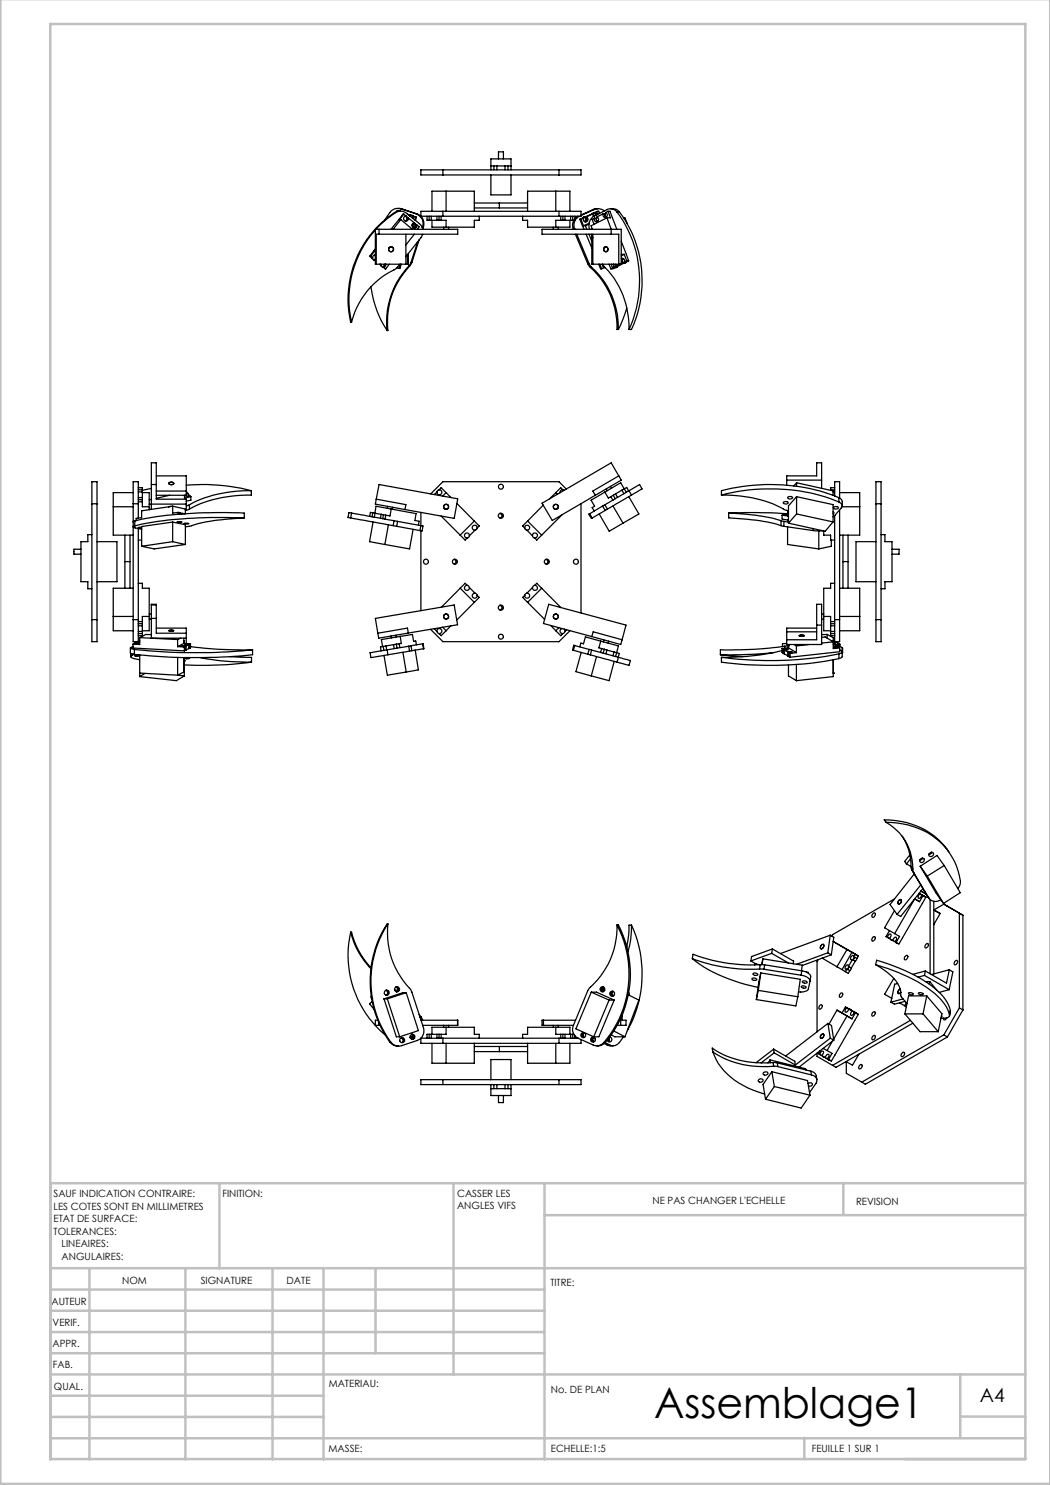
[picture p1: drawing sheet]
<svg xmlns="http://www.w3.org/2000/svg" width="210mm" height="297mm" viewBox="0 0 210 297" stroke-linecap="round" stroke-linejoin="round" font-family="sans-serif">
<g fill="none" stroke="#c0c0c0" stroke-width=".5">
<path d="M.1 -.1v296.9h209.9v-296.9M10.1 4.8h195v287h-195zM43.9 236.6v17M90.7 236.6v38.3M108.9 236.6v55.3M168.7 236.6v6.3M205.1 236.6h-195v55.3M10.1 253.6h195M10.1 257.9h98.8M17.9 253.6v38.3M37.1 253.6v38.3M54.5 253.6v38.3"/>
<path d="M64.7 253.6v38.3M75.1 253.6v17M108.9 243h96.2M10.1 270.6h98.8M10.1 266.4h98.8M10.1 262.1h98.8M10.1 279.1h54.6M10.1 274.9h195M192.1 274.8v12.7M10.1 287.7h195M10.1 283.4h54.6M160.9 287.5v4.3"/>
<path d="M192.1 283.3h13"/>
</g>
<g fill="none" stroke="#000" stroke-width=".25">
<path d="M84.2 34h32v1h-32zM88.6 34v1M89.2 38.2v4.1M98.2 34v-2.2h4v2.2M98.2 35v4h4v-4M98.2 33.2h.6M98.8 33.2h.6M98.8 33.2v.8M99.4 33.2v.8M99.4 33.2h1.6M99.7 31.8v-1.4h1v1.4M101 33.2h.6"/>
<path d="M101 33.2v.8M101.6 33.2v.8M101.6 33.2h.6M111.2 38.2v4.1M111.8 34v1M73.9 51.3h.2M73.9 51.3l.5 .3M74.1 51.3l.4 .3M74.2 57.4a21 21 0 0 0 3.2 8.7M74.4 51.6l.5 .4M74.4 51.6h.1M74.9 51l.2 .2"/>
<path d="M74.9 52h.2M74.9 52l.2 .2M74.9 51h.2zM75 50.2h.1M75 50.2l-.9 1.1M75 50.2l.1 .1M75 52l.1 .1M75.1 46a20.9 20.9 0 0 0-4.8 18.4M75.1 52h-.2M75.1 51.8l-.3 .2M75.1 51l-.4 .1-.2 .5M75.1 49.8l-1.2 1.5"/>
<path d="M75.8 45.9v.9M75.9 52.8l.2 .2M76.1 52.8l.1 .2M76.1 53l.1 .2 .4 .2M76.1 53h.1M76.2 52.8v.2M76.6 53.4h.1M76.6 53.4l.6 .4M76.7 53.4l.5 .4M76.9 52.8l-.1 .3-.3 .3M77 52.8l-.1 .5-.3 .1M77.2 52.8l-.2 .5-.3 .1"/>
<path d="M77.9 52.8l-.7 1M78.9 42.5a20.8 20.8 0 0 0-8.8 21.9h.2M78.9 42.5h.2M79.1 42.5l-1.9 1.4-2 2M79.1 42.5a1.89 1.89 0 0 1 2.3 .2l2.5 2 .7 1.2M79.4 53.5l.4 .2M79.4 42.2l.3 .1M79.4 42.2l.2 .1M79.4 42.2v.1M79.6 41.7l.8 .1M80 52.8l-.6 .8a16.8 16.8 0 0 0-9.1 10.8M80.1 42.2l-1.2 .3"/>
<path d="M80.1 52.8l-.3 .9M80.2 43.9l-1.6 2M80.2 43.9l2.3 2M80.2 41.8a1.95 1.95 0 0 0-2.2 .7l-1 1.4M80.2 41.8h.2M80.2 41.8l3.1 1M80.3 52.8l-.3 .9h-.2M80.4 41.8l3 1M80.8 42.8h-.2l-2.4 3.1M80.8 42.8l-.9 1.1h.3M80.8 42.8l.4 .4M81 43.2l.3 .2 .1 .4-.4 .4"/>
<path d="M81.2 46.8v6M81.2 43.2h-.1a.51 .51 0 0 1 .4 .5 .51 .51 0 0 1-.4 .5l.3-.1 .1-.5h.2M81.2 43.2a.49 .49 0 0 0-.5 .5 .49 .49 0 0 0 .5 .5 .49 .49 0 0 0 .5-.6M81.5 50.9v1.9M81.6 42.9l.6 .2M81.7 50.7v2.1h-6.6v-6.9h16.4v.9h-16.3v6M81.7 43.6l1.2 1M81.7 43l.3 .1M81.7 53.2a16.2 16.2 0 0 0-4.3 12.9M81.7 53.2h.2M81.9 53.2a16.1 16.1 0 0 0-4.3 12.9h-.2M82 43.1h-.1"/>
<path d="M82 43.1h.2M82.2 43.1l-.2 .1 .3-.2 .4 .2M82.2 52.5l-.5 .7M82.2 52.5h.2M82.4 52.5l-.5 .7M82.4 43.1l-.3 .2M82.5 44.8l-.1 .3M82.5 44.8h.2M82.6 44.7l.1 .1M82.6 43.2l.1 .5M82.6 43.2h.1M82.6 43.2l.5 .3"/>
<path d="M82.7 44.6l.3 .4v.3l-.3 .3M82.7 43.2l.6 .3M82.8 44.7l-.1 .1M82.9 44.8l-.3 .7M82.9 44.7v.1M82.9 46.8l-1.7 2.2M82.9 44.6h-.1a.53 .53 0 0 1 .4 .5 .53 .53 0 0 1-.4 .5l.4-.3v-.3h.2M82.9 44.6a.5 .5 0 0 0-.5 .5 .5 .5 0 0 0 .5 .5 .5 .5 0 0 0 .5-.6M83.1 43.5l-.1 .5M83.1 43.5h.2M83.3 42.8a2.04 2.04 0 0 1 1.2 2.5M83.3 42.8h.1"/>
<path d="M83.3 43.5l-.2 .6M83.4 45l.4 .4-.4 .5M83.4 42.8a2.04 2.04 0 0 1 1.3 2.5M83.5 48.4l-1.3 4.1M83.8 48l-1.4 4.5M84.2 42.3h32v.9h-32zM84.5 46.8l-.3 .8-3 3.7M84.5 45.3v.2M84.5 45.3h.2M84.7 45.3l-.2 .5M85.4 43.2v.9h.4M85.8 44.1h.5"/>
<path d="M85.8 43.2v.9M86.3 43.2v.9M86.3 44.1h1.1M86.4 42.3v-4.1h8.5v4.1M87.4 44.1h.4M87.4 43.2v.9M87.8 44.1h1.4v1.3M87.8 43.2v.9M88.2 43.2v.9M88.6 42.3v.9M88.7 45.4v.5M89.7 45.4v.5"/>
<path d="M94.9 41.6h10.6M94.9 40.6h10.6M95.8 43.2v.9h-.9v1.3h-8.5v-1.3M99.9 40.6v1M104.5 43.2v.9h1v1.3h8.5v-1.3M105.5 42.3v-4.1h8.5v4.1M110.7 45.4v.5M111.7 45.4v.5M111.8 42.3v.9M112.1 43.2v.9M112.6 44.1h.4M112.6 44.1h-1.4v1.3"/>
<path d="M112.6 43.2v.9M113 43.2v.9M113 44.1h1.1M114.1 44.1h.4M114.1 43.2v.9M114.5 43.2v.9M114.7 45.9h.1M114.8 44.1l-.3 .7 .2 1.1M114.9 45.9h.1M115 43.2v.9h-.5M115.1 46.8l2.4 5.9M115.4 46.8l2.4 5.9"/>
<path d="M115.6 43.2l-.6 .5M115.9 43.2a2.04 2.04 0 0 0-1 2.7M116 43.8l.8 2.1M116 43.8h.2M116.2 43.8l.5 1.4M116.5 43.6h.2M116.5 43.6l-.5 .2M116.7 45.2h.4M116.7 43.6l-.5 .2M116.8 43.4l.3 .4-.2 .5M117 43.4a.49 .49 0 0 1 .4 .5 .49 .49 0 0 1-.4 .4 .49 .49 0 0 0 .3-.7 .49 .49 0 0 0-.8 0M117 43.4h.2"/>
<path d="M117.1 45.2l.3 .7M117.2 43.4a.5 .5 0 0 1 .4 .6 .5 .5 0 0 1-.7 .3 .5 .5 0 0 1-.2-.7M117.2 46.8l1.2 2.8M117.5 52.7l.6 .8M117.5 52.7h.3M117.8 46.8l.6 1.4M117.8 44.8l-.7 .4M117.8 52.7l.5 .8M117.8 44.7l-1.1 .5M118.1 53.5a16 16 0 0 1 5.3 12.4h.3M118.1 53.5h.2M118.3 46.8l.3 .8"/>
<path d="M118.3 53.5a16.2 16.2 0 0 1 5.4 12.4M118.4 47v5.8h5.8v-6.9h-15.8v.9h15.4v6M118.5 42.8h.1M118.5 42.8l-1.5 .6M118.6 46.8v6M118.6 41.9h.3M118.6 41.9l-2.4 1.1M118.6 42.8l.1 .5M118.6 42.8l-1.4 .6M118.7 42.5l.4 .3v.3M118.9 41.9l.8-.2 1.2 .5M118.9 41.9l-2.7 1.2"/>
<path d="M118.9 43.6l-.5 .3 .4 1M119 42.5l.3 .2v.3l-.2-.5a.41 .41 0 0 0-.6 .3M119 42.5h.2M119.2 42.5l.4 .4M119.5 43.4l-.2 .4 .2 .5-.2-.2v-.5h-.4M119.6 41.7l-1 .2M119.7 42.3l-.7 .2M119.7 52.8l.4 1h.2M119.7 42.3l-.5 .2M119.7 42.3l.2 .4M119.9 52.8l.4 1M120.5 52.8l.1 .5 .3 .2-.6 .3"/>
<path d="M120.5 52.8l.5 .7M120.7 42.8l-1.3 .6a.47 .47 0 0 1 .4 .5 .47 .47 0 0 1-.5 .4 .47 .47 0 0 1-.4-.5v-.2M120.9 53.4l-.2 .1M121 53.5a16.9 16.9 0 0 1 4.8 12.4M121 53.5h-.2M121.2 42.5l-.2 .4 .2 .5-.2-.3v-.3h-.3M121.4 43.6l.8 2.3v.9M121.4 43.6l-3.2 1.6 .3 .7M121.6 42.3l-.5 .2a.47 .47 0 0 1 .4 .5 .47 .47 0 0 1-.5 .4 .47 .47 0 0 1-.4-.5l.1-.1M121.6 42.3h.4l1.4 3.6M121.6 42.3l.5 1.3h-.7M121.8 52.8l.4 1"/>
<path d="M122.1 41.7l1.1 .2 .7 .5M122.3 52.8l.1 .5 .3 .2M122.7 53.5h.3M122.7 53.5l-.5 .3M123 53.5l-.4 .3h-.4M123.1 53.3h.4M123.2 52.8l-.1 .5M123.3 53.3l.1 .1M123.4 42.4a23.4 23.4 0 0 1 2.4 23.5M123.4 42.4a1.62 1.62 0 0 0-2-.5l-2.6 1.3a2.08 2.08 0 0 0-.9 2.7M123.4 42.4h.5M123.5 53.3a.45 .45 0 0 1-.6 .2 .45 .45 0 0 1-.2-.7l.1 .5 .2 .2"/>
<path d="M123.9 42.4a23.2 23.2 0 0 1 2.4 23.5h-.5M124 52.8l-.9 .5M124.2 51.7a.46 .46 0 0 1 .6 .1 .46 .46 0 0 1 0 .6M124.2 48.3l1.5 3.9M124.2 50.9h.6M124.2 52.6h.2M124.4 52.6l-.2 .1M124.4 52.6h.4M124.7 43.6h.3l.5 1.2M124.8 52.6l-1.3 .7M124.8 50.9l.5 1.3M124.8 50.9l-.6 .3"/>
<path d="M124.8 52.4h.5M125 52.4l.1 .2M125.3 52.4a.48 .48 0 0 1-.8 .1 .48 .48 0 0 1 .2-.8l-.2 .6 .3 .3M125.3 52.2h.4M125.3 52.2l-.5 .2M125.7 52.2l-.4 .2M125.3 61.6l-.7 2.2-.9 2.1M18.4 96.3h1v32h-1zM26.6 98.5h-4v8.5h4M27.7 98.4h.8M27.7 98h.8M27.7 97.5h.8v.5"/>
<path d="M27.7 99.9h.8M27.7 99.5h.8M28.5 99.5v.4M28.5 98v.4M28.5 99.9v1.4h1.3M28.5 98.5h1.3v3.4M28.5 98.4v1.1M30.3 96.9h1M30.3 99.9l-.5 .1M30.3 97.7l-1.8 .4M31.3 95.2h6v3.9h-6M31.3 98.2h6"/>
<path d="M33.8 96.6a.52 .52 0 0 1 .9 .2 .57 .57 0 0 1-.9-.2zM33.8 96.6a.49 .49 0 0 1 .6-.2 .49 .49 0 0 1 .3 .4 .62 .62 0 0 1-.9-.2zM33.9 99.1l-2.6 .6M36.9 99.1v.5l1.3-.3M37 99.1a.64 .64 0 0 0 .9 0l.3 .2M37.3 97a39.1 39.1 0 0 1 13 1.1M37.3 98.8h.4M37.3 98.3l.4 .5M37.7 98.8v.4M38.2 99.3v.7l-.9 .2M50.3 98.1a24.7 24.7 0 0 0-12.4 2.9M50.3 98.1v.9a25.2 25.2 0 0 0-12.4 2.8"/>
<path d="M75.2 99.8l-.1 1 5.9 1.1M75.2 99.8l6 1.1-.2 1M75.2 99.8l.6-2.9 15.7 2.9-.7 3.9-9.8-1.8M87.4 98.4l-.5 .5M87.8 98l-.4 .4M87.8 98a.5 .5 0 0 1 .6 .4 .5 .5 0 0 1-.5 .6 .5 .5 0 0 1-.5-.6M87.8 98l.4-.5 2 2M89.2 98.5l-.7 .7M111.2 98.5l.3 .3M112.6 98l.2 .1M112.6 98h-.4l-.2 .6M112.6 98l-.5-.5-2.2 2.3"/>
<path d="M113.3 97.8l-1.5-1.5h-23.2l-2.5 2.5M121 98.4l.7 1.2 1-.5M121.2 97.8l.2 .3M122.1 97.3l.2 .3M122.2 99.3l.4 .7M122.7 99.1l.3 .7M123.1 98.8l-.4 .3M123.1 98.8l.4 .7M123.8 95.2l-5.2 3 .5 .9M124.4 98l.4 .7M124.4 98l-1.3 .8M124.8 97.8l-.4 .2"/>
<path d="M124.8 97.8l-.7-1.2-5.9 3.4 .7 1.2-.5 .3 .5 .7M124.8 97.8l.5 .7M124.8 97.8l.5-.3 .4 .7M125.8 99.3l2 3.5-3.2 1.8M125.8 98.1l-4.8 2.9M125.8 98.1l2.1-1.2 .5 .9-2.1 1.2M125.8 98.1l.5 .9M126.3 99l-4.8 2.8M144.3 99v-.9a37.5 37.5 0 0 1 23.5 1.5M144.3 99a37.8 37.8 0 0 1 23.5 1.4M144.3 99a25.3 25.3 0 0 1 13 3.1l.4 .1M157.3 97v-1.8h6v-2.6h1v5.1"/>
<path d="M157.3 96h7M157.6 99.4a.56 .56 0 0 1 .9 .2 .51 .51 0 0 1-.5 .2 .51 .51 0 0 1-.4-.4zM159.3 99.3l7.3 1.6v3.5M159.3 99.3l-1.6 1.9v3.4M159.3 96.6l7.3 1.6v.9M159.3 96.6v.7M159.3 99.3v3.5M159.3 96.6l-.5 .6M166.1 98v.1M166.1 98h.8M166.6 98.4h.3M166.9 99.2v-2.9h1v3.3"/>
<path d="M166.9 97.5h-.8v.5M167.8 99.6l.6 .5 .1 1.1M167.8 99.6v.8M167.9 98.5h4v8.5h-4M175.2 96.3h1v32h-1zM16.2 109.9h-1.4v.9h1.4M18.4 100.7h1M18.4 106.9h-.8v1.4h-1.4v8h1.4v1.5h.8M19.4 108.3h4v8h-4M22.6 101.3h4M25 112.3h1M25 107v10.6"/>
<path d="M26 107v10.6M26.6 100.7h1.1M26.6 117.6h-4v8.5h4M27 105.2l-.4 .2 1.7 .5M27 104.2l-.4 .2M27 104.2v1M27.7 103.6v-7.3h-1.1v32h1.1M27.7 116.7h.8v.9h1.3v8.5h-1.3M27.7 108h.6M27.7 105.7v22.7M27.7 100.4h.8M28.3 105.5h-.7l.7 .1"/>
<path d="M29.8 101.9h.5v-9.3h1v7.2h6v2.1h-.2M29.8 100.9h.5M30.3 100.8h7M34.4 101.3l-.6 .1M34.5 104.4l-6.2 .9v4M34.5 104.4l2.6 .5v4M34.5 101.2v1.4l1.1-.1M34.5 104.4v3.9M34.5 108.3l-6.2 1M34.5 101.2l-6.2 1v1.3l-1.1 .2v.4M34.5 108.3l2.6 .6M34.5 101.2l2.6 .6v1"/>
<path d="M35.4 104.4l.5-.1 .5 .1-.5 .1zM35.6 102.5v.4M35.6 102.5h.4v.3M36.4 102.7h-.4M36.4 102.7v.1M36.4 102.7l.5 .1M36.8 104.7h1zM37.1 108.9l-6.3 .9-2.5-.5M37.1 102.1h.1M37.1 101.9v.2M37.9 101l-.6 .2M37.9 101.8l-.8 .3"/>
<path d="M37.9 101v.8M48.9 103.6a85.1 85.1 0 0 0-21.9 1.6M48.9 103.6v-1a83.3 83.3 0 0 0-21.9 1.6M48.9 103.6a37.5 37.5 0 0 0-10.7 1.6l-1.1 .2M70.1 103.6l8.5 1.5M70.3 102.6l8.5 1.5M70.3 102.6l-.5-.1-.2 1 .5 .1M70.3 102.6l-.2 1M74.5 102.5l.5 .2M74.5 102.5l-.1 .9M74.5 102.5h-.4l-.2 .8M74.6 104.4l-.7 3.9 3.1 .6"/>
<path d="M75 102.6l.2-1.4 8 1.5-.2 1.4 .8 .1-.1 .8M75 102.7l-.1 .7M75 102.7l1.2 .2M76.2 102.9h.5M76.2 102.9l-.1 .7M76.7 102.9l.5 .1M76.7 102.9l-.1 .8M77.2 103l-.2 .8M77.5 101.3v.4M77.7 104.9l-.7 4M78.2 101.8l-.2 1.4-.8-.2M78.5 101.5v.3"/>
<path d="M78.6 105.1l.7 .2M78.8 104.1l.7 .2M78.8 104.1l-.2 1M79.3 105.3l4.7 .8M79.5 104.3l-.2 1M79.5 104.3l4.7 .8M82.6 105.9l-.7 3.9-4.9-.9M84.2 105.1l.4 .1-.2 1-.4-.1M84.2 102.5v2.6M84.2 106.1v16M84.2 105.1l-.2 1M88.2 103.2l4.8 4.8 .5-.4"/>
<path d="M90.8 111.9a.5 .5 0 0 1 .4 .4 .5 .5 0 0 1-.4 .5M91.4 100.7l3.5 3.5M92 117.6l-3.7 3.9M92 117.6l2.9 2.9M93.5 117.1l.4 .4M93.5 117.1a.5 .5 0 0 0-.6 .5 .5 .5 0 0 0 .5 .5 .5 .5 0 0 0 .5-.6M93.5 117.1l-.5-.4-1 .9M93.9 107.2l-.4 .4M93.9 107.2a.5 .5 0 0 0-.5-.6 .5 .5 0 0 0-.5 .5 .5 .5 0 0 0 .6 .5M93.9 117.5l1.1 1.1M94.9 104.2l.9 1-.4 .4M94.9 104.2l-2.9 2.8"/>
<path d="M95 118.6l.4 .5M95 118.6a.5 .5 0 0 0-.6 .5 .5 .5 0 0 0 .6 .5 .5 .5 0 0 0 .4-.5M95 106l-1.1 1.2M95.4 105.6l-.4 .4M95.4 105.6a.5 .5 0 0 0-.4-.6 .5 .5 0 0 0-.6 .6 .5 .5 0 0 0 .6 .4M95.4 119.1l.4 .4-.9 1M100 102.7a.49 .49 0 0 1 .4 .4 .49 .49 0 0 1-.4 .5M105 105.6l.4 .4M105 105.6a.5 .5 0 0 1 .4-.6 .5 .5 0 0 1 .5 .6 .5 .5 0 0 1-.5 .4M105 119.1l-.5 .4 4.4 4.4M105.4 118.6l-.4 .5M105.4 118.6a.5 .5 0 0 1 .5 .5 .5 .5 0 0 1-.5 .5 .5 .5 0 0 1-.4-.5"/>
<path d="M105.4 106l1.1 1.2M105.5 104.2l2.8 2.8M105.5 104.2l-1 1 .5 .4M106.5 107.2l.4 .4M106.5 107.2a.5 .5 0 0 1 .5-.6 .5 .5 0 0 1 .5 .5 .5 .5 0 0 1-.6 .5M106.5 117.5l-1.1 1.1M106.9 117.1l-.4 .4M106.9 117.1a.5 .5 0 0 1 .6 .5 .5 .5 0 0 1-.5 .5 .5 .5 0 0 1-.5-.6M106.9 117.1l.5-.4 .9 .9M108.3 117.6l-2.8 2.9M108.3 117.6l3.9 3.9M108.4 100.6l13.8-8 2 3.4-13.7 8.1z"/>
<path d="M108.7 101l-3.2 3.2M109.2 111.9a.5 .5 0 0 1 .4 .4 .5 .5 0 0 1-.4 .5M112.4 103l-5 5-.5-.4M116.2 100.7v21.9M117.9 102.8h-.1l.5 .9 .1-.1M117.9 102.8l.5 .8M119.8 102.8l2 3.5 2.8-1.7M120.5 101.2l.5 .9M120.5 101.2l-2.6 1.6M121 101l-.5 .2M121 101l.5 .8M121 102.1l-2.6 1.5"/>
<path d="M121.5 101.8l-.5 .3M122.6 101.2l2 3.4M145.7 102.6l5.7-.1 6.1 .3M145.7 102.6l5.5 .4 2.9 .5 2.1 .6M145.7 102.6v1l4.6 .4a24.2 24.2 0 0 1 5.9 1.1M156.2 104.1l.6 .2M156.2 105.1l.6 .2M156.2 104.1v1M156.4 103v.8l1.3 .2M156.7 100.4a.56 .56 0 0 1 .9 .2 .69 .69 0 0 1-1-.1zM156.8 104.3l.9 .1M156.8 104.3v1"/>
<path d="M156.8 105.3l5.8 .8M156.8 102.9l.7 .1M156.8 102.9l-.4 .1M156.8 102.9v.1M157.2 102.9h.3M157.2 102.9v.1M157.5 105.4v3.5l6.3 .9M157.5 102.1v1.1l-1.1-.2M157.5 102.8l-.3 .1M159.3 102.8l7.3 1.6M159.3 102.8l-1.6 1.8M162.6 106.1h2"/>
<path d="M162.6 105.7v.4M163.8 106.2v3.6M164.7 106.2v.8h1.4v1h.8M166.3 108v1.3l-2.5 .5M166.6 102.4l.2 .1-.2 .3M166.6 104.4l-1.6 1.9-7.3-1.7M166.8 101.5a.53 .53 0 0 1 .9 .1 .63 .63 0 0 1-1-.1zM166.9 103.1v25.8M166.9 116.7h-.8v.9h-1.4v8.5h1.4M167 103.1l-.4 .3M167.8 100.4a.76 .76 0 0 1 .5 1.2l-1.3 1.5M167.9 101.9v26.4h-1"/>
<path d="M167.9 117.6h4v8.5h-4M168.4 101.3h3.5M168.6 107v10.6M168.6 112.3h1M169.6 107v10.6M175.2 100.7h1M175.2 108.3h-4v8h4M176.2 106.9h.8v1.4h1.4v8h-1.4v1.5h-.8M178.4 109.9h1.4v.9h-1.4M18.4 123.9h1M22.6 123.3h4M26.1 129.6v1l.8 .3"/>
<path d="M26.1 130.7v.6M26.3 131.1l-.2 .2 .2 .2 1.6 .5M26.3 130.7v.4M26.6 129.3l-.5 .3 .8 .3M26.6 128.8v.8l10.3 .6M26.6 123.9h1.1M26.8 130.8l-.5 .3M26.9 129.9a116.7 116.7 0 0 0 23.6 .1M26.9 129.9v1M26.9 131.1a.88 .88 0 0 1 1 .1l-.5 .1zM27 128.6l.8 .1-1.2 .1M27 128.6v.2"/>
<path d="M27.7 124.3h.8M27.7 124.7h.8M27.7 125.2h.8M27.7 126.3h.8M27.7 126.7h.8M27.9 128.2l-.2 .1h.2M27.9 128.4h-.4l-.5 .2M27.9 134.6l7.6 .4M27.9 127.5v1.4l-1.3-.1M27.9 131v4.3M27.9 127.5l7.6 .4M28.5 124.7v.5"/>
<path d="M28.5 126.3v.4M28.5 126.7v.4h-.8M28.5 125.2v1.1M29 134.7l-1.1 .6M29.8 122.8h.5M29.8 123.8h.5M29.8 123.3h-1.3v1.4M30.3 123.7h1M30.3 121h1M30.3 126.9h-1.1l-1.3 .6M31.3 125.6h6v3.1M33.8 126.1h.9l-.2 .1z"/>
<path d="M33.8 126.1h.9l-.6 .1zM35.5 127.9v1.4M35.5 131.5v3.5M35.5 129.3l1.4 .1M35.5 135l1.4 .2M36.2 127.6l-.7 .3M36.8 128.2h.1v.5M36.8 128.7l-1.3 .6M36.8 128.7l1.3 .1M36.8 127.6v1.1M36.8 131.5v2.9l-1.3 .6M36.9 132.1l.2 .1-.2 .1"/>
<path d="M36.9 129.4v.8M36.9 131.5v3.7M36.9 135.2l-1.6 .9-7.4-.8M37 129.3l-.1 .1M37 130.1l-.1 .1M37 129.3v.8M37.2 130l-.2-.1 .3 .1-.3 .1M37.2 129.2h-.9l.7 .1M37.2 129.2v.8M37.3 126.6h-6v-5.7h-1v6.7h7M37.3 131.5l-.3 .1a.79 .79 0 0 0 .9 0l-.3-.1M37.7 128.9l-.5 .3"/>
<path d="M37.7 128.9v.8M37.7 129.7l-.5 .3M37.9 129.6l-.2 .1M37.9 128.8l-1 .1h.8M37.9 128.8v.8M38.1 129.3l5.5 .6 6.9 .1M38.1 128.8h-.2M38.1 128.8v.7l-.2 .1M40 131.5a46.3 46.3 0 0 0 10.3 .9M46 131.3l4.3 .2v.9M50.3 132.4a77.6 77.6 0 0 1-13.4 .6M50.5 130v.9a116.7 116.7 0 0 1-23.6 0"/>
<path d="M76.7 129.3l.1 .8M76.7 129.3l-.6 .1 .1 .8M76.8 131.1l.7 3.9 3.7-.6M77.2 129.2l-.5 .1M77.2 129.2l.1 .8M77.4 130l-3.4 .5 .2 1 3.4-.6M77.4 130l.2 .9M78.2 127.2l.1 .4M78.7 128.9l-1.5 .3M78.7 128.9l.1 .8M79.2 127l.1 .4M79.3 128.8l-.6 .1"/>
<path d="M79.3 128.8l.1 .8M79.8 128.8l.2 .7M79.8 128.8h-.5M80 127.3l2.5-.4 .2 1.4 .4-.1 .2 .8M80 127.3l.3 1.4-.5 .1M80 127.3l-3.7 .6 .2 1.4M80.6 130.5l.6 3.9M81.7 126.6l-.2-1-5.9 1M81.7 126.6l-6 1-.1-1M81.7 126.6l9.8-1.6-.7-4-15.7 2.7 .5 2.9M81.7 129.3l-4.3 .7M81.7 129.3l.2 .9"/>
<path d="M81.9 130.2l-4.3 .7M82.2 129.1l-.5 .2M82.2 129.1l.2 1M82.4 130.1l-.5 .1M83 130l.7 4-2.5 .4M84.5 128.8h.1l.1 .9M84.5 128.8l.2 .9M84.5 128.8l-2.3 .3M84.7 129.7l-2.3 .4M86.1 125.9l2.5 2.4h23.2l2.2-2.2M86.9 125.7l.5 .6M87.4 126.3l.4 .4"/>
<path d="M87.4 126.3a.5 .5 0 0 1 .5-.6 .5 .5 0 0 1 .5 .5 .5 .5 0 0 1-.6 .5M88.5 125.4l.7 .7M89.2 126.1l-1 1-.4-.4M90.2 125.2l-1 .9M94.9 120.5l-3.5 3.5M100 121a.51 .51 0 0 1 .4 .5 .51 .51 0 0 1-.4 .5M110.1 125.1l1.1 1M111.2 126.1l.9 1 .5-.4M111.8 125.6l-.6 .5M112.4 125.7a.5 .5 0 0 0-.4 .6 .5 .5 0 0 0 .6 .4M112.9 125.8l.1 .5M113 126.3l-.4 .4"/>
<path d="M113.3 126l-.3 .3M114.7 130.1l2.8 .7M114.9 129.1l-.1-.1-.3 1 .2 .1M114.9 129.1l-.2 1M114.9 129.1l2.9 .8M116.2 130.5l-1 3.8 3.1 .9M117.5 130.8l.6 .2M117.8 129.9l.5 .1M117.8 129.9l-.3 .9M118.1 131l5.3 1.4M118.3 130l5.4 1.5M118.3 130l-.2 1"/>
<path d="M118.4 127.3l.2-.9 5.8 1.5M118.4 127.3l5.7 1.6 .3-1M118.4 127.3l-9.7-2.6 1-3.8 15.5 4.1-.8 2.9M119.3 131.3l-1 3.9M120.2 128.2l-3.1-.8-.4 1.4-.5-.2-.2 .8M120.2 128.2l-.4 1.4 .5 .1M120.2 128.2l3.5 1-.4 1.3M120.3 129.7l-.2 .8M120.3 129.7l.6 .2M120.8 128l-.1 .4M120.9 129.9l.5 .1M120.9 129.9l-.3 .7"/>
<path d="M121.4 130l-.2 .8M121.4 130l1.4 .4M121.7 128.2l-.1 .4M122.8 130.4l.5 .1M122.8 130.4l-.2 .8M122.8 132.3l-1 3.8-3.5-.9M123.3 130.5l-.2 .8M123.3 130.5l.6 .2-.3 .7M123.7 131.5l2.4 .6-.3 1-2.4-.7M123.7 131.5l-.3 .9M144.1 130.9l4.5 .4M144.3 131.5v.9a72 72 0 0 0 23.5-.7"/>
<path d="M154.7 130.5l-3.7 .3-6.9 .1M156.4 130.1l-1.1 .3a51.3 51.3 0 0 1-11 1.1M156.4 129.7v.8l.3 .1M156.4 129.7l.3 .2M156.7 130.6h.2l-.3 .1 .3 .1M156.7 129.9h1l-.8 .1M156.7 129.9v.7M156.9 130l.7 .4M156.9 130v.8M156.9 130.8l.7 .4M157 129.3l-6 .6-6.9 .1v.9M157 129.3v.4"/>
<path d="M157.3 126.4h6M157.3 128.7l-.8 .1v.5M157.6 131.2l.2-.1-.3 .1 .3 .1M157.6 130.4h.9l-.7 .1M157.6 130.4v.8M157.7 129.1h.1M157.7 129.1l-.7 .2M157.7 128.9v.7M157.7 133v2.2l1.6 .9M157.7 129.6l-1.3 .1M157.7 129.6l1.6 .9M157.8 130.5l.2 .2"/>
<path d="M157.8 131.3l.2 .1M157.8 130.5v.8M158 130.7v.7M158.8 128.9l.5 .3M159.3 129.2v1.3M159.3 132.9v3.2M159.3 130.5l-1.3 .2M159.8 127.1l.8-.1 .2 .2-.7 .1zM159.8 127.1l.9-.1 .1 .2-.7 .1zM161.9 128.9l-2.6 .3M163.3 125.6h-6v3.3h7v-8h-1v7h-6M163.3 125h1"/>
<path d="M164.3 122.8h.4M164.3 123.8h.4M164.3 127.5l.7-.1 1.7 1M164.7 123.3h1.4v1.4M165.4 126.9v.7M165.4 126.9h-1.1M165.4 126.9l1.3 .6v.7M166.1 124.7v.5M166.1 126.3v.4M166.1 125.2v1.1M166.1 126.7v.4h.8M166.1 124.3h.8"/>
<path d="M166.1 124.7h.8M166.1 125.2h.8M166.1 126.3h.8M166.1 126.7h.8M166.4 128.2h.3M166.7 128.8l.7 .2M166.7 134.6h.1M166.7 129l.1-.1 .6 .4M166.7 128.4v1.3l1.2-.1M166.7 132v3.3l-7.4 .8M166.7 128.4l-2.4 .2M166.7 128.2v.6"/>
<path d="M166.7 128.2l.2 .1M166.9 123.9h1M167.1 128.4h-.2M167.1 128.4v.5M167.1 128.4l.5 .2v.5M167.4 129l1 .5M167.4 129v.3M167.4 129.3l-.7 .1h1l.2 .2M167.4 129.3v.2M167.8 130.8a72 72 0 0 1-23.5 .7M167.8 130.8v.9M167.8 128.7l-.2 .1"/>
<path d="M167.8 128.7v.5M167.8 128.7l.2 .1v.5M167.9 129.9l.6 .5-.7 .4M167.9 129.6v.7l-9.9 1.1M167.9 123.3h4M168.4 129.5l.1 1.1M168.4 129.5v.8M168.5 130.3v1.1l-.7 .3M168.5 130.5v.2M175.2 123.9h1M177.2 164.5a14.8 14.8 0 0 1 13.2 6.9 11.4 11.4 0 0 1 1.7 5.3l-.5 1M177.2 164.5a10.4 10.4 0 0 1 5.4 9.3"/>
<path d="M177.2 164.5l-.4-.5a15.1 15.1 0 0 1 13 6.4M178.9 179.8l-12.4 7.1-.1 .3M180.4 167.2a10.8 10.8 0 0 1 1.8 6.1M181.3 172.8l.9 .5M182 171l-1.1 1.3 .4 .5M182.1 171.8l-.8 1M182.2 173.3l.2 .7M182.2 173.3l.4 .5M182.4 174l.3 .5M182.4 174l3 5.1M182.6 173.8l.1 .7M182.7 174.5l3.1 5.1"/>
<path d="M182.8 174.8l-4.8 6.1 1.4 2M182.9 179.9l-4 6.8M184 172l.5-.4-.2 .3zM184 178.8l-.2-.1 1 .4 .4 .4M184 178.8l-.3 .4-.1 .3a.45 .45 0 0 0 .6 0 .45 .45 0 0 0 .1-.5l.3 .1-.7 1.2-.9-.5M184 178.8l1.2 .7M184 173.2l3.3 5.5 1.4 2M184 173.2l1.5 2M184.2 177l-4.8 5.9M184.2 178.2l1 .6M184.6 177.7l-4.5 5.6-.7-.4M185.2 179.5l-5.4 9.3-.6-.3"/>
<path d="M185.4 179.1l.4 .6M185.4 179.1l.4 .5M185.5 175.2l3.2 5.5M185.8 179.6a1.78 1.78 0 0 0 2.4 .4M185.8 170.8l.5-.3zM186 179.9v14.9M188.8 173.1l-1.4-2-3.4 2.1M188.8 173.1l-3.3 2.1M188.8 173.1l3.3 5.4-3.4 2.2M70.1 186.4a20.7 20.7 0 0 0 6.9 20.6M70.1 186.4a15.7 15.7 0 0 0 4.1 7.3M70.1 186.4h.2a16.1 16.1 0 0 0 3.9 7.2"/>
<path d="M74.3 199.2v.5M74.3 199.7h.1M76.8 199.8l2.5 7.6h.6M76.8 199.8h.7M77.2 198.1l.3 .2v.3l-.3 .4M77.3 198l-.1 .1a.48 .48 0 0 1 .5 .4 .48 .48 0 0 1-.4 .5 .51 .51 0 0 0 .4-.5 .51 .51 0 0 0-.4-.5zM77.5 199.8l2.4 7.6M77.6 184.8a16.8 16.8 0 0 0 4.6 13.3l2.5 7.5a2.09 2.09 0 0 1-1.3 2.5l-3 1a2.01 2.01 0 0 1-2.3-.7M77.6 184.8a20.9 20.9 0 0 0 .5 23.6M77.6 184.8h-.2a21 21 0 0 0 .6 23.6M79 198h.6M79.2 197.4l.1 .1"/>
<path d="M79.3 197.4a.5 .5 0 0 1 .4 .4 .5 .5 0 0 1-.4 .6 .51 .51 0 0 0 .4-.5 .51 .51 0 0 0-.4-.5M79.3 197.4l.3 .4-.1 .3-.2 .2M79.3 197.5l.3 .3M79.3 197.5h.1M81.2 198.5h-.6l-3.8 1.3M81.2 198.5l-3.7 1.3M81.2 198.5l2.5 7.6-3.8 1.3M118.3 198.4h1l3.5 1.6M118.3 198.4l3.5 1.6M118.3 198.4l-3.1 7.4 3.5 1.6M120.4 197.6l.2-.2-.3 .5 .3 .4-.3-.4zM120.5 198h.4"/>
<path d="M120.7 197.4l-.2 .5 .2 .4M120.9 197.6l-.4 .4M122.6 198.3l-.4 .3a.46 .46 0 0 0 .4 .6M122.7 198.3l-.3 .5 .3 .4M123.4 185a21.3 21.3 0 0 1-2.6 23.5M123.4 185a17.1 17.1 0 0 1-5.7 12.9l-3 7.2M123.4 185h.3a21.3 21.3 0 0 1-2.6 23.5M125.7 199l2.1 1-2.8 7.4M125.8 198.5v.5M126.3 185a23.5 23.5 0 0 1-.8 21.1M126.3 185l-.2 3-.5 2.4M126.3 185h-.5l-.1 2-.4 2.3"/>
<path d="M138.5 191.7a31.1 31.1 0 0 0 13.1 5.8M138.5 191.7a32.7 32.7 0 0 0 13.4 2.1M138.5 191.7l.1-.9a32.4 32.4 0 0 0 13.4 2.1M150.2 192.2l1.1 .6M150.4 195.7a.53 .53 0 0 1 .9 .3 .53 .53 0 0 1-.9-.3zM150.6 194.7a.53 .53 0 0 1 .9 .3 .56 .56 0 0 1-.9-.3zM151 192.8v.2M151 192.8l.9 .1M151.7 198.1l7.9 1.3M151.7 198.1l-.4 1.8M151.9 193.8h.9M152 192.9l.9 .1"/>
<path d="M152 192.9l-.1 .9M152.2 194.6l7.9 1.3-.5 3.5M152.2 194.6l-.9 5.3M152.2 194.6l-.5 3.5M152.6 191.8l7.8 1.2-.1 1.2M152.6 191.8l-.2 1.1M152.6 191.8l-.3 1.1M152.8 193.8l7.4 1.2M152.9 193l-.1 .8M152.9 193l7.4 1.2M154.3 190.7l-4.1 1.5M154.3 190.7l3.4 1.9"/>
<path d="M154.5 189.8l4.2 2.4-.1 .6M154.5 189.8l-.2 .9M154.5 189.8l-4.2 1.5-.1 .9M159.6 199.4l-.4 1.8-7.9-1.3M160.2 195a1.7 1.7 0 0 1 1.8 1.2M160.3 197.2a.55 .55 0 0 1 .9 .4 .55 .55 0 0 1-.9-.4zM160.3 194.2a1.81 1.81 0 0 1 1.8 1.2l-.1 .8M160.3 194.2l-.1 .8M160.4 196.3a.65 .65 0 0 1 1 .2 .66 .66 0 0 1-1-.2zM161.3 194.4l.4 .1-.1 .1M162 196.2l-.3 1.6a1.78 1.78 0 0 1-2 .6M163.6 191.9l-.2 .4v14.1"/>
<path d="M164.3 189l.3-.1a.46 .46 0 0 1 .1 .6 .46 .46 0 0 1-.6 .1v-.3zM164.4 188.9h.1a.45 .45 0 0 1 .3 .5 .45 .45 0 0 1-.4 .4l-.3-.2v-.3zM164.4 191.6l3 1.8M165.6 190.6l-6.3 2.3M165.6 190.6l.7 .4M166.1 187l-10 3.7M166.1 187l-.5 3.6M166.1 187l.7 .5-.5 3.5M166.3 191l-5.9 2.1M167 188.5l-.3-.2 5 2.9M167.4 193.4l1 .5M168.1 198.7l.2-.1a.47 .47 0 0 1 .2 .6 .47 .47 0 0 1-.6 .2z"/>
<path d="M168.4 193.9l.7 .4M169.4 193.8l-.3 .5M169.4 193.8l.6 .3M169.7 193.3v-.2a.45 .45 0 0 0-.6 .1 .45 .45 0 0 0-.1 .5l.2 .2 .2-.1M169.7 193.3l.6 .3M169.8 193.4l-.2 .5zM170 194.1l-.3 .6-.6-.4M170.3 193.6l-.3 .5M170.4 190.5l.7 .3M170.4 190.5l-1-.6-2 3.5M170.4 190.5l-2 3.4M170.5 191.9l-.8 1.4"/>
<path d="M170.5 191.9l.6 .3M170.8 191.4l-.1-.3a.47 .47 0 0 0-.5 .3 .47 .47 0 0 0 .2 .6l.1-.1M170.8 191.4l.6 .3M171 191.5l-.3 .5zM171.1 192.2l-.8 1.4M171.1 190.8l.6 .4M171.1 190.8l-.3 .6M171.4 191.7l-.3 .5M171.7 191.2l-.3 .5M174.6 187.5l.2-.2a.49 .49 0 0 1 .2 .6 .49 .49 0 0 1-.6 .3l-.1-.2zM174.7 182.6h.2a.48 .48 0 0 1 .1 .6 .48 .48 0 0 1-.6 .2v-.3zM175.1 192.9a29.7 29.7 0 0 1 12.9 6.8l1.3 1.7 .6 1.6"/>
<path d="M175.1 192.9a9.4 9.4 0 0 1 5 5.2l.1 1.2 1.2 1.4M175.1 192.9l.2-.9a30.3 30.3 0 0 1 12.9 6.8l1.2 1.7 .7 1.6M177.5 187.5a.46 .46 0 0 1 .2-.5 .46 .46 0 0 1 .5 0l-.1 .5-.3 .2M177.5 187.5l.3 .2M177.8 187.7l.8 .4M177.9 186.1l-.7 1.2 .3 .2M178.1 187.9l.3 .1M178.6 188.1a.46 .46 0 0 1 .2-.5 .46 .46 0 0 1 .5 0v.3l-.4 .4M178.6 188.1l.3 .2M178.8 195.7l-1.9 3.2 1.5 .8M178.9 182.1l-2 3.5 2 1.1M178.9 186.7l1 .6-.7 1.2"/>
<path d="M178.9 188.3l.3 .2M179.2 188.5l.3 .1M179.5 196.7l-.6 .1-.7 3.6M179.7 198.1l.4-.3a.61 .61 0 0 0-.4 .9l.5-.2-.5 .2-.1-.2zM179.7 180.1l.3-.2a.47 .47 0 0 1 .2 .6 .47 .47 0 0 1-.5 .3l-.1-.4zM179.8 180.1l.3-.2a.45 .45 0 0 1 .1 .6 .45 .45 0 0 1-.6 .2zM180.6 199.8l-2.4 .6M181.1 191.2l.2-.1a.47 .47 0 0 1 .2 .6 .47 .47 0 0 1-.6 .2v-.3zM181.7 198.6a.59 .59 0 0 1 .9 .3 .59 .59 0 0 1-.9-.3zM183.7 198.6a.65 .65 0 0 1 .9 .3 .65 .65 0 0 1-.9-.3zM184.9 195.1l4.9 2.8M184.9 195.1l-1.3 .3"/>
<path d="M185.1 194.2l-.2 .9M185.1 194.2l-2.5 .7M185.1 196.3h.8M185.3 188.7h.2a.45 .45 0 0 1 .1 .6 .45 .45 0 0 1-.6 .2l.1-.5zM185.3 199.2l3.1 3.5-.8 3.6M185.3 199.2h-3.6l-.7 3.6M185.3 199.2l-.7 3.6M185.9 196.3l-.1 .5M185.9 196.3l1.5 1.8M186.8 180.3v14.5M188.8 180.8l-2 1.2 1.2 .7-1.2 2.2M188.8 180.8l3.1 1.8"/>
<path d="M188.8 180.8l3.8 2.3M189.8 197.9l-1.9 .6M189.9 194l-.6 2.6-4.2-2.4M189.9 194l.7 .4-.8 3.5M189.9 194l-3.6 .9M191 192.2l.3-.2a.47 .47 0 0 1 .1 .6 .47 .47 0 0 1-.5 .3zM191.9 182.6v19M191.9 182.6l.7 .5M192.6 183.1v18.9M74.4 200.3l-.5 .5 .9 1.1M75.6 204h-.5v1.1h.9M75.7 204.5v.6"/>
<path d="M78 208.4l.7 .6 1 .2M78 208.4h.1M80.3 207.6l.3 .2-.1 .5h.2v-.5l-.3-.3a.51 .51 0 0 1 .4 .5 .51 .51 0 0 1-.4 .5M82.3 206.9l.4 .4-.1 .3h.1l.1-.3-.4-.4a.5 .5 0 0 1 .4 .5 .5 .5 0 0 1-.4 .5M82.6 207.1l-.6 .4M82.7 207.2l-.6 .4M83.8 202.9l.4 .4M84 203.3h.1M84 203.3l.3 .7M84 203.3h.2M84.2 203.3l.3 .7M84.2 215.9h32v1h-32z"/>
<path d="M84.2 204h7.3v1.1h-7M85.8 206.9h.5M85.8 206.9h-.4v.7M85.8 206.9v.7M86.3 206.9h1.1M86.3 206.9v.7M86.4 208.7v4h8.5v-4M86.4 206.9v-1.4h8.5v1.4h.9v.7M87.4 206.9h.4M87.4 206.9v.7M87.8 206.9v.7M88.2 206.9v.7"/>
<path d="M88.6 207.6v1.1M88.6 215.9v1M88.7 205.1v.4M89.2 205.5v1.4h-1.4M89.2 208.7v4M89.7 205.1v.4M91.5 204v1.1M94.9 209.3h10.6M94.9 210.3h10.6M98.2 217.7h.6M98.2 215.9v-4h4v4M98.2 216.9v2.2h4v-2.2"/>
<path d="M98.8 217.7h.6M98.8 216.9v.8M99.4 217.7h1.6M99.4 216.9v.8M99.7 219.1v1.4h1v-1.4M99.9 209.3v1M101 217.7h.6M101 216.9v.8M101.6 217.7h.6M101.6 216.9v.8M105.5 208.7v4h8.5v-4M108.7 204v1.1"/>
<path d="M110.7 205.1v.4M111.2 205.5v1.4h1.4M111.2 208.7v4M111.7 205.1v.4M111.8 207.6v1.1M111.8 215.9v1M112.1 206.9v.7M112.6 206.9h.4M112.6 206.9v.7M113 206.9h1.1M113 206.9v.7M114 206.9v-1.4h-8.5v1.4h-1v.7"/>
<path d="M114.1 206.9h.4M114.1 206.9v.7M114.5 206.9h.3M114.5 206.9v.7M114.7 205.1a1.97 1.97 0 0 0 1 2.6l2.9 1.3a1.79 1.79 0 0 0 2.2-.5M115 207.1v.5M115.1 204h-6.7v1.1h6.3M115.6 207.6h-31.4v1.1h32v-.8M116.9 206.6l-.2 .2v.5h-.2v-.4l.3-.4a.54 .54 0 0 0-.4 .5 .54 .54 0 0 0 .4 .5M118.7 207.6l.1 .1M118.8 207.7l.3 .1M118.8 207.7h.2"/>
<path d="M118.9 207.5l-.3 .3v.4h-.1l-.1-.4 .3-.4a.49 .49 0 0 0-.3 .5 .49 .49 0 0 0 .3 .5M120.8 208.5h.3M120.9 208.7l.5 .3M121 208.5l.9 .5M121.1 208.5l-.8 .5-1 .2M121.4 209l.5 .2h.7M121.4 209h.5M121.8 207.6v.4l-.1 .3 .1-.4zM121.8 200l-3.1 7.4M121.8 200h1M121.9 207.4a.48 .48 0 0 1 .5 .6 .48 .48 0 0 1-.8 .3l-.1-.3M122.2 207l.8 .4h2"/>
<path d="M122.8 206.2l2.2 1.2M122.8 200l-3 7.4h-1.1M124.1 203.7v1.4M124.4 203.1v.9h.8v1.1h-1.8M124.7 207.4l-.8 1.1a1.51 1.51 0 0 1-2 .5M142.6 210.4a13.1 13.1 0 0 0 7.9 7.6l2.4 .8M142.6 210.4a18.3 18.3 0 0 0 12.1 2.9M142.6 210.4l-.1-.8a18.1 18.1 0 0 0 12.1 2.9M151.7 216a.46 .46 0 0 1 .5-.3 .46 .46 0 0 1 .4 .5 .46 .46 0 0 1-.6 .3 .46 .46 0 0 1-.3-.5zM152.6 214.6a.48 .48 0 0 1 .6-.3 .48 .48 0 0 1 .4 .5 .48 .48 0 0 1-.6 .3 .48 .48 0 0 1-.4-.5zM154 212l7.1 1.7 .1 .3M154 212l.1 .5"/>
<path d="M154 212l-.4 .6M154.4 214.3l7.1 1.8 .5 2.9M154.4 214.3l-1.8 2.6 .5 2.9M154.4 214.3l.5 3M154.6 212.5l.9 .1M154.6 212.5l.1 .8M154.7 213.3h.9M154.7 209.8l4.3 2.5 .1 .7M154.7 209.8l.1 .8M154.7 209.8l-3.5 2.7M154.8 210.6l-2.6 2M154.8 210.6l4.3 2.4"/>
<path d="M154.9 217.3l7.1 1.7M154.9 217.3l-1.8 2.5M155.5 212.6l.1 .7M155.5 212.6l6.7 1.6M155.6 213.3l6.7 1.7M161.6 216.7a.47 .47 0 0 1 .5-.2 .47 .47 0 0 1 .4 .5l-.3 .2h-.5M162 219l-1.8 2.6-7.1-1.8M162.2 214.2l.8 .5 .3 .5 .1 .7M162.2 214.2l.1 .8M162.3 215a1.08 1.08 0 0 1 .9 1.7l-1.3 1.8M163.4 210.6v.7l3.1 1.8M164 201.1l.3-.2a.47 .47 0 0 1 .1 .6 .47 .47 0 0 1-.6 .3z"/>
<path d="M164 210.9a.47 .47 0 0 1 .1-.5 .47 .47 0 0 1 .6 0l-.1 .5-.3 .2M164 210.9l.3 .2M164 210.1l-.3 .6 .3 .2M164.2 207l.4-.2a.52 .52 0 0 1 .1 .6 .52 .52 0 0 1-.6 .2zM164.3 206.9l.3-.1a.46 .46 0 0 1 .1 .6 .46 .46 0 0 1-.6 .2v-.3zM164.3 211.1l.8 .5M164.6 211.2l.3 .2M164.6 209.7l.8 .4M165.1 211.6a.47 .47 0 0 1 .1-.6 .47 .47 0 0 1 .6 0l-.1 .5-.3 .2M165.1 211.6l.3 .1M165.4 211.7l.3 .2M165.4 210.1l1 .6-.7 1.2"/>
<path d="M165.6 204.7l-8.5 6.5M165.6 204.7l.5 2.9M165.6 204.7l.7 .4 .5 2.9M165.7 211.9l.1 .2h.2M166.1 207.6l-7 5.4M166.1 207.6l.7 .4M166.5 208.2l-1.1 1.9M166.8 208l-7 5.4M167.4 202l1 .6M167.4 202l2 1.2M167.4 202l-1.6 2.8M168.4 202.6l2 1.2"/>
<path d="M169.1 201.4l1.2 .7-.1-.2-.5-.2M169.1 201.4l.3 .2a.47 .47 0 0 0-.4 .4 .47 .47 0 0 0 .3 .5l.4-.4v-.3l1.6 .7 .4 .4M169.1 201.4l-.7 1.2M169.4 203.2l1 .6M169.4 203.2l-2.7 4.7M171.7 202.9l-1.2-.7a.46 .46 0 0 0-.4 .4 .46 .46 0 0 0 .3 .5l.2-.2 .2-.5 .3 .2-.7 1.2M171.7 202.9l-5.4 9.3-.6-.3M171.8 210.9l-1.3 2.1-1.2-.7v2.4l3.1 1.7M171.9 213l.3-.1a.45 .45 0 0 1 .1 .6 .45 .45 0 0 1-.5 .2zM174.6 202.5l.2-.2a.51 .51 0 0 1 .2 .6 .51 .51 0 0 1-.6 .3l-.1-.2zM174.6 207.2l.3-.1a.46 .46 0 0 1 .1 .6 .46 .46 0 0 1-.6 .2v-.4zM179.9 200.6l1 .6"/>
<path d="M180.6 210.5l.1-.1a.47 .47 0 0 1 .1 .6 .47 .47 0 0 1-.6 .2l.1-.5zM180.9 201.2l.4 .2M181 202.8h3.6M181 202.8l3 3.5h3.6M181 200.3l-2.1 .5-.7-.4M181.3 200.6l-.4 .6M182.1 204.1l-15.6 9M182.6 204.6l-15.4 8.9-.7-.4M184.6 202.8l3 3.5M188.2 203.7h.5M188.3 203.1l.1 .2-.2 .1M188.8 207l.7 .4"/>
<path d="M188.8 207l-16.4 9.4M189.4 203.5l-.5 .5-.2-.3M189.5 207.4l-16.4 9.4-.7-.4M189.9 203l-.3 .5-.9 .2M190.1 202.1l-.2 1.1M190.1 202.1l-.2 .9M191.9 201.6l.7 .4M191.9 201.6l-3.1 5.4M192.6 202l-3.1 5.4"/>
<circle cx="78.2" cy="49.9" r=".5"/>
<circle cx="78.2" cy="49.8" r=".5"/>
<circle cx="121.2" cy="49.9" r=".46"/>
<circle cx="121.2" cy="49.8" r=".48"/>
<circle cx="100.2" cy="97.4" r=".5"/>
<circle cx="85.2" cy="112.3" r=".5"/>
<circle cx="89.2" cy="101.4" r=".5"/>
<circle cx="89.2" cy="101.4" r=".49"/>
<circle cx="91" cy="112.3" r=".5"/>
<circle cx="100.2" cy="103.1" r=".51"/>
<circle cx="109.4" cy="112.3" r=".5"/>
<circle cx="111.2" cy="101.4" r=".5"/>
<circle cx="115.2" cy="112.3" r=".49"/>
<circle cx="89.2" cy="123.3" r=".5"/>
<circle cx="100.2" cy="121.5" r=".51"/>
<circle cx="100.2" cy="127.3" r=".5"/>
<circle cx="111.1" cy="123.3" r=".5"/>
<circle cx="111.2" cy="123.3" r=".5"/>
<circle cx="184.4" cy="172" r=".47"/>
<circle cx="186.3" cy="170.9" r=".45"/>
<circle cx="77.3" cy="198.5" r=".5"/>
<circle cx="79.4" cy="197.8" r=".5"/>
<circle cx="120.5" cy="197.9" r=".49"/>
<circle cx="122.4" cy="198.7" r=".49"/>
<circle cx="80.4" cy="208" r=".49"/>
<circle cx="82.5" cy="207.4" r=".49"/>
<circle cx="116.6" cy="207" r=".49"/>
<circle cx="118.6" cy="207.9" r=".5"/>
</g>
<text font-size="8.5" x="130.8" y="283.5">Assemblage1</text>
<text font-size="3.9" x="196" y="280.4">A4</text>
<g font-size="2">
<text x="10.7" y="239.5">SAUF INDICATION CONTRAIRE:</text>
<text x="44.5" y="239.5">FINITION:</text>
<text x="91.4" y="239.4">CASSER LES</text>
<text x="10.7" y="242">LES COTES SONT EN MILLIMETRES</text>
<text x="10.7" y="244.5">ETAT DE SURFACE:</text>
<text x="91.4" y="241.9">ANGLES VIFS</text>
<text x="130.5" y="240.8">NE PAS CHANGER L'ECHELLE</text>
<text x="171.2" y="241">REVISION</text>
<text x="10.7" y="247">TOLERANCES:</text>
<text x="12.3" y="249.5">LINEAIRES:</text>
<text x="12.3" y="252">ANGULAIRES:</text>
<text x="24.4" y="256.9">NOM</text>
<text x="40.1" y="256.8">SIGNATURE</text>
<text x="57.3" y="256.8">DATE</text>
<text x="110.1" y="257.1">TITRE:</text>
<text x="10.3" y="260.9">AUTEUR</text>
<text x="10.5" y="269.3">APPR.</text>
<text x="10.5" y="265.2">VERIF.</text>
<text x="10.6" y="273.6">FAB.</text>
<text x="10.8" y="278">QUAL.</text>
<text x="65.8" y="277.4">MATERIAU:</text>
<text x="110.2" y="278.5">No. DE PLAN</text>
<text x="65.7" y="290.4">MASSE:</text>
<text x="110.2" y="290.5">ECHELLE:1:5</text>
<text x="162.4" y="290.4">FEUILLE 1 SUR 1</text>
</g>
</svg>
